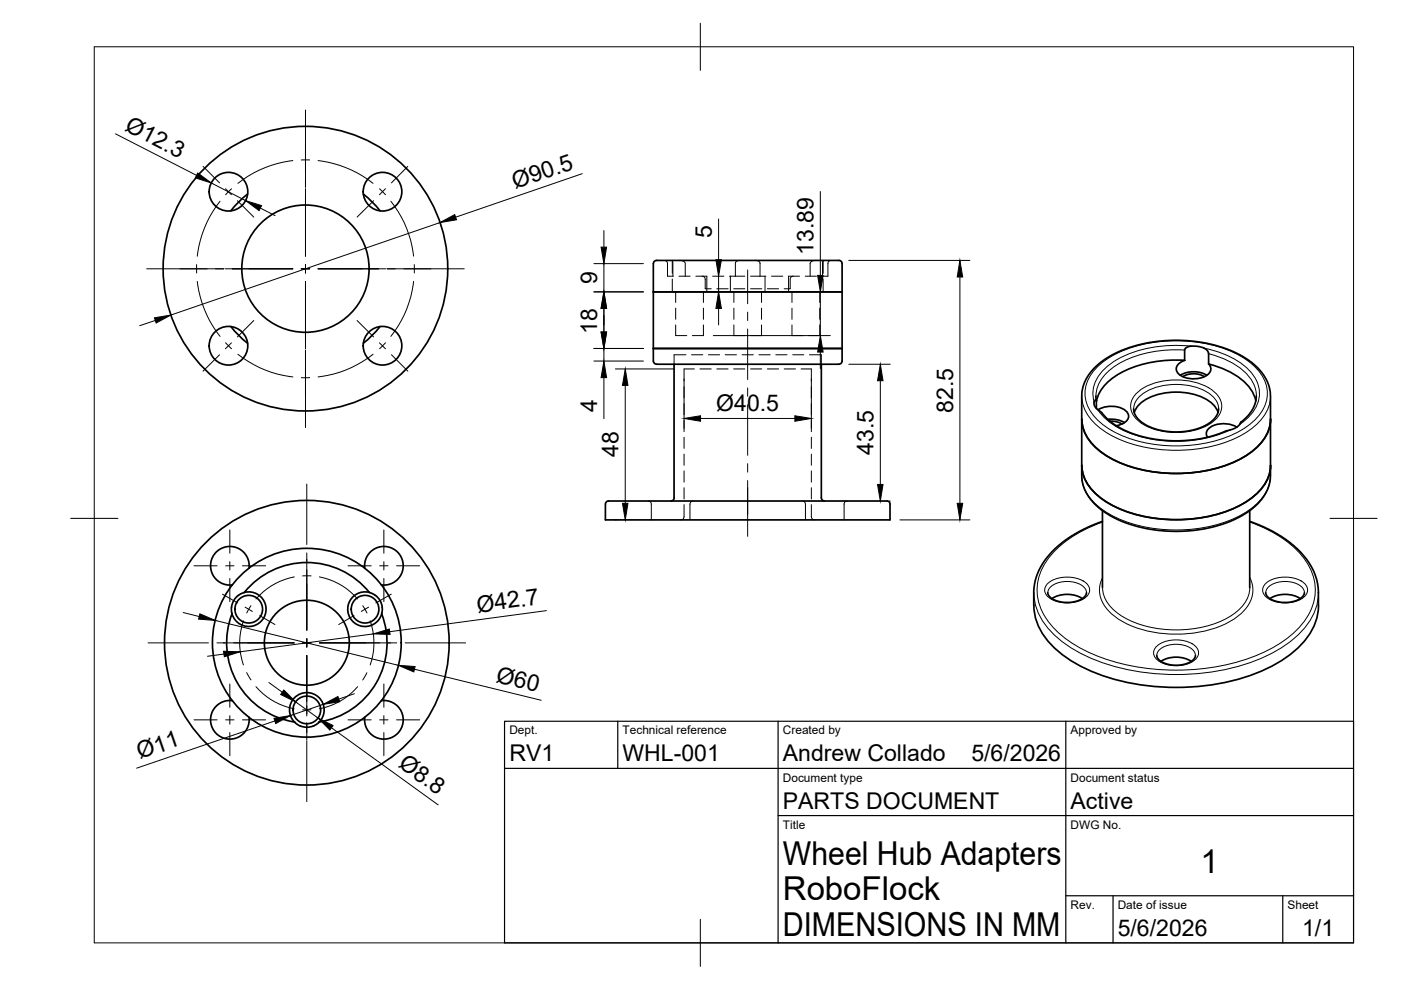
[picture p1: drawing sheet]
<svg xmlns="http://www.w3.org/2000/svg" width="297mm" height="210mm" viewBox="0 0 297 210" stroke-linecap="round" stroke-linejoin="round" font-family="sans-serif">
<!-- layer: Visible -->
<g fill="none" stroke="#000" stroke-width=".36">
<path d="M52.5 41.2l-1.6 1.4-1.9 2.1M77 41.2l2.2 1.9 1.4 1.6M138.5 55.9v20.7M138.5 55.9a1.26 1.26 0 0 1 1.7-.7h36.6a1.62 1.62 0 0 1 1.7 .4v.3M178.5 55.9v20.6a1.28 1.28 0 0 1-1.7 .7h-36.1a2.2 2.2 0 0 1-2.1-.4l-.1-.3M49 69.2l1.4 1.7 2.1 1.9M80.6 69.2l-1.9 2.2-1.7 1.4M138.5 61.9h40M138.5 73.9h40M142.9 77.2v28.4M174.1 77.2v28.3a.67 .67 0 0 0 .7 .7M232.1 78l1.3-1.2 2-1.3 1.6-.9 2.4-.9 4.5-1.1 4.7-.4 4.6 .2 4.4 .8 4.1 1.4 1.7 .9 1.9 1.3 1.5 1.3 1.1 1.3 .8 1.6 .6 2.2v18.4l-.6 2.2-1.1 2-1.1 1.1-1.8 1.6-1.7 1-2.1 1-4.4 1.4-5 .7-5.3-.1-4.8-.8-2-.6-2.4-.9-1.6-.9-2-1.3-1.7-1.6-1.4-2-.7-1.7-.3-1.8 .1-17.7 .3-1.5 .6-1.3 .8-1.4z"/>
<path d="M250.3 79.6a5.6 5.6 0 0 1 5.6 0M250.8 79.9a4.5 4.5 0 0 1 4.5 0M251.2 76.4a2.21 2.21 0 0 0-1.8 2 3.2 3.2 0 0 0 3.4 1.9 4.5 4.5 0 0 0 3.7-1.3 1.34 1.34 0 0 0-.2-1.8 14.3 14.3 0 0 1 9.4 6.1l.6 1.7M251.2 76.4a23.7 23.7 0 0 0-15.5 3.9 8.3 8.3 0 0 0-3.2 4.8M252.5 73.4l-.9 .3-.4 .3v2.4M252.5 73.4h1.5l1.3 .4M255.3 73.8l.6 .5 .3 .5v2.4M229.4 88.9a9 9 0 0 0 4.5 7.3 29.1 29.1 0 0 0 19.5 4 22.9 22.9 0 0 0 13.6-5.8 8.2 8.2 0 0 0 2.4-5.5M229.4 98.7a9 9 0 0 0 4.5 7.3 29.1 29.1 0 0 0 19.5 4 22.9 22.9 0 0 0 13.6-5.8 8.2 8.2 0 0 0 2.4-5.5M232 85.2l.2-.4h.2l.1 1.8M232 85.2a1.49 1.49 0 0 0 .7 1.6M232.3 84l.2 .9"/>
<path d="M232.8 86.9a5.3 5.3 0 0 1 6.2 .6 1.59 1.59 0 0 1-1 2.3l-1.3 .5M234.9 88.9l1.9 .1 1.6 .6M235.3 89.3l1.7 .2 .9 .4M240.3 86.7l.2 .9 .5 .8 .6 .7 1 .8 2.7 1.2 1.8 .3 1.7 .2 2.5-.1 1.7-.3 2.5-1 1.1-.7 .9-.8 .6-.9 .3-1.1M240.5 87.5a7 7 0 0 1 5.5-4 13.2 13.2 0 0 1 11 2.1l1 1.2 .3 .7M262.2 90.6a5.3 5.3 0 0 0-6.1 .5 1.31 1.31 0 0 0-.1 1.6M266.4 84l-.3 1.6-.5 1.2-.9 1.3-1.8 1.7a3.2 3.2 0 0 1-2.3 1.4l-4.1 1.4-3.5 .7-4.4 .2-3.6-.4-3.6-.8-3.3-1.2-2.4-1.5-2.2-2.2-.8-.6M128.4 106.9v3.3h60.3v-3.3M129 106.2h58a1.62 1.62 0 0 1 1.6 .4l.1 .3M129 106.2a.67 .67 0 0 0-.6 .7M142.9 105.5a.67 .67 0 0 1-.6 .7M233.7 110.5l-4 1.7-2.6 1.5-2.8 2.1-2.6 2.7-1.4 2.3-.8 2.3-.3 2.1v3.2"/>
<path d="M233.7 108.3v16.3M265 110.5l3.1 1.3 2.7 1.4 2.7 1.8 2.1 1.9 1.4 1.6 1.4 2.3 .8 2.3 .3 2.3a13.4 13.4 0 0 1-3.3 11 31.3 31.3 0 0 1-17.3 8.5 48.5 48.5 0 0 1-29.2-3.3 19.4 19.4 0 0 1-9.6-9l-.8-2.8-.1-1.4M265 108.3v16.3M49.1 128.7l.1 1.5M50.5 126.2l-.9 1.1-.5 1.4M51.8 125.6l-1.3 .7M51.8 125.6a3.7 3.7 0 0 1 4.5 2.6 3.7 3.7 0 0 1-2.6 4.5 3.7 3.7 0 0 1-4.5-2.5 17 17 0 0 0 13.2 22.9M52.8 120.5a4.1 4.1 0 0 0-3.9-4.6 4.1 4.1 0 0 0-4.3 4.2 4.1 4.1 0 0 0 4.7 3.9M77.3 120.5a4.1 4.1 0 0 1 3.9-4.6 4.1 4.1 0 0 1 4.3 4.2 4.1 4.1 0 0 1-4.6 3.9M78.3 125.6l1.3 .7M78.3 125.6a17 17 0 0 0-26.5 0M78.3 125.6a3.7 3.7 0 0 0-4.5 2.6 3.7 3.7 0 0 0 2.6 4.5 3.7 3.7 0 0 0 4.5-2.5 17 17 0 0 1-13.2 22.9"/>
<path d="M79.6 126.2l1 1.1 .4 1.4M81 128.7l-.1 1.5M222.1 125.7l.3 .7 .8 .6 1.1 .5 1.5 .2h1.5l1.6-.5 1.1-.7 .4-.8M223.1 126.9a6.2 6.2 0 0 1 6.4 0M245.3 139l.3 .7 .9 .8 1 .3 1.5 .2h1.5l1.6-.5 1-.7 .3-.8M268.4 125.7l.3 .8 .7 .5 1.1 .5 1.5 .2h1.5l1.6-.5 1.2-.8 .3-.7M269.3 126.9a6.2 6.2 0 0 1 6.4 0M49.3 148.6a4.1 4.1 0 0 0-4.7 3.8 4.1 4.1 0 0 0 4.3 4.3 4.1 4.1 0 0 0 3.9-4.6M62.4 153.1a3.7 3.7 0 0 1 .1-5.2 3.7 3.7 0 0 1 5.1 0 3.7 3.7 0 0 1 .1 5.2M62.4 153.1l.5 .4a3.6 3.6 0 0 0 3.7 .4l1.1-.8M80.9 148.6a4.1 4.1 0 0 1 4.6 3.8 4.1 4.1 0 0 1-4.3 4.3 4.1 4.1 0 0 1-3.9-4.6M246.1 140.2a6.2 6.2 0 0 1 6.5 0"/>
<circle cx="48.4" cy="40.6" r="4.1"/>
<circle cx="64.8" cy="57" r="30.2"/>
<circle cx="64.8" cy="57" r="13.5"/>
<circle cx="81.1" cy="40.6" r="4.1"/>
<circle cx="48.4" cy="73.3" r="4.1"/>
<circle cx="81.1" cy="73.3" r="4.1"/>
<circle cx="52.7" cy="129.2" r="2.93"/>
<circle cx="65.1" cy="136.3" r="30.2"/>
<circle cx="65.1" cy="136.3" r="20"/>
<circle cx="65.1" cy="136.3" r="9"/>
<circle cx="77.4" cy="129.2" r="2.93"/>
<circle cx="65.1" cy="150.5" r="2.93"/>
</g>
<!-- layer: Hidden -->
<g fill="none" stroke="#000" stroke-width=".21">
<path d="M140.9 55.2h.1a.62 .62 0 0 1 .5 .7v2.7h1.3M142.5 55.2v2.8M142.5 59.2v2.7M142.6 55.2l.1 3.4M144 58.6h2.3M144 55.2l.7 .1 .6 .4v2.9M147.5 58.6h2.4M148.9 58.6l.4 .1 .2 .4v2.1h1.3M149.9 58.6v3.3M151.1 58.6h2.4M154.7 58.6h1.2M154.9 58.6v3.3"/>
<path d="M155.9 58.6h2M157.1 55.2l-.7 .1-.4 .3-.1 3M159.1 58.6h2M160 55.2l.8 .1 .3 .4v2.9M161.1 58.6h1.3M162.2 58.6v3.3M163.6 58.6h2.4M168.2 58.6l-.4 .1-.3 .4v2.1h-1.2M169.5 58.6h-2.3v3.3M170.7 58.6h2.4M173.1 55.2l-.9 .1-.4 .4v2.9M174.5 55.2l-.1 3.4"/>
<path d="M174.5 55.2v2.8M174.5 59.2v2.7M176.2 55.2h-.1a.62 .62 0 0 0-.6 .7v2.7h-1.2M143.3 68.9v2.3h2.3M143.3 61.9v2.2M143.3 65.3v2.4M145.4 75.2h-2.5v2M146.6 75.2h2.4M147.2 78.2h-2.2v2.6M148.4 78.2h2.4M149.1 68.9v2.3h-2.3M149.1 61.9v2.2"/>
<path d="M149.1 65.3v2.4M150.2 75.2h2.4M152 78.2h2.4M152 61.2h2.4M153.8 75.2h2.3M155.6 78.2h2.3M155.6 61.2h2.3M155.6 68.9v2.3h2.3M155.6 61.9v2.2M155.6 65.3v2.4M157.3 75.2h2.4M159.1 78.2h2.4"/>
<path d="M159.1 61.2h2.4M160.9 75.2h2.4M161.5 68.9v2.3h-2.4M161.5 61.9v2.2M161.5 65.3v2.4M162.7 78.2h2.4M162.7 61.2h2.4M164.5 75.2h2.4M166.3 78.2h2.4M167.9 68.9v2.3h2.4M167.9 61.9v2.2M167.9 65.3v2.4"/>
<path d="M168.1 75.2h2.3M169.8 78.2h2.2v2.6M171.6 75.2h2.5v2M173.8 68.9v2.3h-2.4M173.8 61.9v2.2M173.8 65.3v2.4M145 82v2.4M145 85.5v2.4M145 89.1v2.4M145 92.7v2.4M145 96.3v2.4M145 99.8v2.4"/>
<path d="M172 82v2.4M172 85.5v2.4M172 89.1v2.4M172 92.7v2.4M172 96.3v2.4M172 99.8v2.4M137.4 106.2a.65 .65 0 0 1 .7 .7v3.3M145 107v2.8l-.3 .3-.3 .1M145 103.4v2.4M147 106.2l-.5 .2-.2 .5v3.3M170.1 106.2l.4 .2 .3 .5v3.3M172 107l.1 2.8 .3 .3 .3 .1"/>
<path d="M172 103.4v2.4M179.6 106.2a.65 .65 0 0 0-.6 .7v3.3"/>
</g>
<!-- layer: Visible Narrow -->
<g fill="none" stroke="#000" stroke-width=".21">
<path d="M233.1 77.4a25.3 25.3 0 0 1 17.1-5.1 24.8 24.8 0 0 1 15.5 5.1 7.4 7.4 0 0 1 1.8 9.9 17.5 17.5 0 0 1-10.4 6.3 30.7 30.7 0 0 1-21.4-2.3 10.2 10.2 0 0 1-5.6-7.3 7.9 7.9 0 0 1 3-6.6zM251.2 74.2a24.3 24.3 0 0 0-15.2 3.7 7.7 7.7 0 0 0-3.6 6.1M252.5 73.4a26 26 0 0 0-16.7 3.5 7.9 7.9 0 0 0-4 7.4l.2 .9M255.3 73.8a17.3 17.3 0 0 1 10.2 5.4 6.5 6.5 0 0 1-.9 9.3l-1.8 1.5M256.3 75a15.4 15.4 0 0 1 8.8 5.3 6.4 6.4 0 0 1 1.3 3.7M229.4 84a9 9 0 0 0 4.5 7.3 29.1 29.1 0 0 0 19.5 3.9 22.9 22.9 0 0 0 13.6-5.8 8.2 8.2 0 0 0 2.4-5.4M232.7 86.8a15.4 15.4 0 0 0 9.4 5.9 28.6 28.6 0 0 0 18.7-1.5M240.4 86.7a4.7 4.7 0 0 1 3.1-3.9 14.1 14.1 0 0 1 12.7 .5 4.4 4.4 0 0 1 2.2 3.4M240.9 83.5a12.4 12.4 0 0 1 9.7-2.9 10.3 10.3 0 0 1 7.9 3.6 3.7 3.7 0 0 1-1.4 5.2 14.5 14.5 0 0 1-15.5 0 3.8 3.8 0 0 1-.7-5.9zM229.3 100.8a9 9 0 0 0 4.6 7.4 29.1 29.1 0 0 0 19.5 3.9 22.9 22.9 0 0 0 13.6-5.8 8.2 8.2 0 0 0 2.4-5.5M233.8 110.7a23.4 23.4 0 0 0-12.3 8.9 10.5 10.5 0 0 0 1 12.5 27.3 27.3 0 0 0 14.5 8.4 47.5 47.5 0 0 0 31.8-2.6 18.6 18.6 0 0 0 9.5-9.4 10.8 10.8 0 0 0-2.8-11.2 25.4 25.4 0 0 0-10.5-6.6M219.2 125.6a13.3 13.3 0 0 0 5.8 10.3 38.6 38.6 0 0 0 21.9 7.1 43.2 43.2 0 0 0 25.4-6 15 15 0 0 0 7.1-9.9l.1-1.5"/>
<path d="M222.2 125.6a2.77 2.77 0 0 1 2.5-2.1 5.5 5.5 0 0 1 5.3 1.2l.4 .9M222.3 123.6a7.1 7.1 0 0 1 7.9 0 1.96 1.96 0 0 1 .8 1.9 1.96 1.96 0 0 1-1.4 1.5 7.2 7.2 0 0 1-7.3-.4 1.84 1.84 0 0 1 0-3zM233.8 124.6a7.1 7.1 0 0 0 3.4 5.6 23.3 23.3 0 0 0 17.4 2.8 14.4 14.4 0 0 0 9.5-5.4l.8-2 .1-1M233.8 122.4a6.1 6.1 0 0 0 1.6 7.5 20.6 20.6 0 0 0 14 4.6 22.1 22.1 0 0 0 13-3.8 6.5 6.5 0 0 0 2.6-8.3M245.3 139a2.77 2.77 0 0 1 2.5-2.2 5.5 5.5 0 0 1 5.3 1.2l.3 1M245.4 136.9a7.1 7.1 0 0 1 7.9 0 1.96 1.96 0 0 1 .8 1.9 1.96 1.96 0 0 1-1.4 1.6 7.2 7.2 0 0 1-7.3-.5 1.84 1.84 0 0 1 0-3zM268.4 125.6a2.77 2.77 0 0 1 2.5-2.1 5.5 5.5 0 0 1 5.3 1.2l.4 .9M268.5 123.6a7.1 7.1 0 0 1 8 0 1.96 1.96 0 0 1 .7 1.9 1.96 1.96 0 0 1-1.4 1.5 7.2 7.2 0 0 1-7.3-.4 1.84 1.84 0 0 1 0-3z"/>
</g>
<!-- layer: BORDER -->
<path d="M20 9.9h267v190h-267zM148.5 4.9v10M15 109.9h10M282 109.9h10M148.5 194.9v10" fill="none" stroke="#000" stroke-width=".21"/>
<!-- layer: TITLEBLOCK -->
<path d="M107 152.9h180v47h-180zM131 152.9v10M165 152.9v47M226 152.9v47M107 162.9h180M165 172.9h122M226 189.9h61M236 189.9v10M272 189.9v10" fill="none" stroke="#000" stroke-width=".25"/>
<!-- layer: Smart Centers -->
<g fill="none" stroke="#000" stroke-width=".21">
<path d="M43.1 35.3l3.4 3.5M62.1 34.1a23.2 23.2 0 0 0-11.7 4.8M63.9 33.9h1.8M64.8 23.3v16.4M64.8 40v14.3M67.4 34.1a23.2 23.2 0 0 1 11.7 4.8M86.5 35.3l-3.5 3.5M31.1 57h16.4M41.7 56.1v1.8M41.8 59.7a23.2 23.2 0 0 0 4.9 11.6M46.7 42.7a23.2 23.2 0 0 0-4.9 11.6M47.8 57h14.3"/>
<path d="M47.8 40l1.3 1.3M49.1 40l-1.3 1.3M50.3 42.6l3.5 3.4M63.9 57h1.8M64.8 56.1v1.8M64.8 59.7v14.3M67.4 57h14.4M79.2 42.6l-3.5 3.4M80.5 40l1.2 1.3M81.7 40l-1.2 1.3M82 57h16.4M82.9 42.7a22.7 22.7 0 0 1 4.8 11.6"/>
<path d="M87.7 59.7a22.7 22.7 0 0 1-4.8 11.6M87.8 56.1v1.8M158.5 57.2v7.2M46.5 75.2l-3.4 3.5M47.8 72.7l1.3 1.2M49.1 72.7l-1.3 1.2M50.4 75.1a22.9 22.9 0 0 0 11.7 4.8M53.8 68l-3.5 3.4M64.8 74.3v16.3M75.7 68l3.5 3.4M79.1 75.1a22.9 22.9 0 0 1-11.7 4.8M80.5 72.7l1.2 1.2"/>
<path d="M81.7 72.7l-1.2 1.2M83 75.2l3.5 3.5M158.5 66.2v1.8M158.5 69.8v10.7M63.9 80.1h1.8M158.5 82.2v1.8M158.5 85.8v10.7M158.5 98.3v1.8M41.1 120h4.9M47.8 120h1.8M48.7 112.4v4.9M48.7 119.1v1.8"/>
<path d="M51.4 120h4.9M65 102.6v12.9M65 117.2v16.4M73.8 120h4.9M80.5 120h1.8M81.4 112.4v4.9M81.4 119.1v1.8M84.1 120h4.9M158.5 101.9v11.8M31.4 136.3h12.8M46 136.3h16.4M47.2 126l3.2 1.8"/>
<path d="M48.7 122.7v4.9M51.6 131.6a14.2 14.2 0 0 0 0 9.4M52 128.7l1.5 .9M53.2 128.4l-.9 1.6M55.1 130.5l3.2 1.9M62.4 122.3a14.4 14.4 0 0 0-8.1 4.7M64.2 122.1h1.8M64.2 136.3h1.8M65 135.4v1.8M65 139v12.8M67.7 122.3a14.3 14.3 0 0 1 8.1 4.7M67.7 136.3h16.4"/>
<path d="M75.1 130.5l-3.3 1.9M76.9 128.4l.9 1.6M78.1 128.7l-1.5 .9M78.5 131.6a14.2 14.2 0 0 1 0 9.4M81.4 122.7v4.9M83 126l-3.3 1.8M85.9 136.3h12.8M41.1 152.6h4.9M47.8 152.6h1.8M48.7 145v5M48.7 151.7v1.8M48.7 155.3v4.9"/>
<path d="M51.4 152.6h4.9M52.3 142.6l.9 1.6M54.3 145.6a14.2 14.2 0 0 0 8.1 4.7M64.2 150.5h1.7M65 153.2v3.8M65 157.2v12.8M73.8 152.6h4.9M75.8 145.6a14 14 0 0 1-8.1 4.7M77.8 142.6l-.9 1.6M80.5 152.6h1.8M81.4 145v5M81.4 151.7v1.8"/>
<path d="M81.4 155.3v4.9M84.1 152.6h4.9"/>
</g>
<!-- layer: FD_Dimensions -->
<g fill="none" stroke="#000" stroke-width=".21">
<path d="M24.5 28.4l17.2 8.8M44.8 38.8l7.3 3.7M123.4 36.8l-26.8 9.3M55.2 44.1l3.1 1.6M93.3 47.2l-57.1 19.6M125.9 55.9h10.5M128 48.9v3.5M128 55.9v6M152.4 46.4v8.7M152.4 58.6v3.3M173.9 40.6v17.8M180 55.2h25.6"/>
<path d="M203.5 58.7v48M32.9 67.9l-3.3 1.2M125.9 61.9h10.5M125.9 73.9h10.5M125.9 76.6h10.5M128 65.4v5M128 73.9v2.7M130.5 78.2h12.4M151.2 71.2h24.8M152.4 65.4v3.5M173.9 61.9v9.3M173.9 74.6v3.6"/>
<path d="M180 77.2h8.7M128 80.1v8.7M132.6 81.7v25M145 80.3v10.5M148.5 88.7h20M172 80.3v10.5M186.6 80.7v22M130.5 110.2h.2M188.6 106.2h.1M190.8 110.2h14.8M38.8 129.9l3.4 .8M45.6 131.5l38.9 9.6"/>
<path d="M47.5 138.7l-3.5 .4M79.2 134.4l-28.3 3.8M115.8 129.5l-33.2 4.4M57 144.7l2.8 2.1M58.3 152.9l-29.3 10M62.7 148.8l4.7 3.4M68.5 149.3l-6.9 2.4M70.3 154.3l22.6 16.4M75.1 147.1l-3.3 1.1M87.9 141.9l26.8 6.6"/>
</g>
<g fill="#000" stroke="#000" stroke-width=".21">
<path d="M41.9 36.7l2.9 2.1-3.4-1.1zM52.1 42.5l3.4 1.1-.6 1.1zM93.3 47.2l3.1-1.7 .4 1.1zM127.4 52.4h1.2l-.6 3.5zM151.8 55.1h1.2l-.6 3.5zM173.4 58.4h1.1l-.6 3.5zM203.5 55.2l.6 3.5h-1.2zM32.7 67.4l3.5-.6-3.1 1.7zM128 61.9l.6 3.5h-1.2zM127.4 70.4h1.2l-.6 3.5zM152.4 61.9l.6 3.5h-1.2zM173.9 71.2l.6 3.4h-1.1z"/>
<path d="M128 76.6l.6 3.5h-1.2zM132.6 78.2l.5 3.5h-1.1zM145 88.7l3.5-.5v1.1zM168.5 88.2l3.5 .5-3.5 .6zM186.6 77.2l.6 3.5h-1.1zM132 106.7h1.1l-.5 3.5zM186.1 102.7h1.1l-.6 3.5zM202.9 106.7h1.2l-.6 3.5zM42.4 130.1l3.2 1.4-3.5-.2zM47.4 138.1l3.5 .1-3.3 1zM79.2 134.4l3.3-1 .2 1.1zM58.1 152.3l3.5-.6-3.1 1.7z"/>
<path d="M60.2 146.3l2.5 2.5-3.2-1.6zM67.4 152.2l3.2 1.6-.7 1zM68.5 149.3l3.1-1.6 .4 1.1zM84.5 141.1l3.5 .2-.3 1.2z"/>
</g>
<g font-size="7">
<text x="166" y="183.4">Wheel Hub Adapters</text>
<text x="254.5" y="185.2">1</text>
<text x="166" y="190.9">RoboFlock</text>
<text x="166" y="198.4">DIMENSIONS IN MM</text>
</g>
<g font-size="4.9">
<text x="26.3" y="27.6" transform="rotate(27 26.3 27.6)">Ø12.3</text>
<text x="109.2" y="40.1" transform="rotate(-19 109.2 40.1)">Ø90.5</text>
<text x="150.9" y="50.4" transform="rotate(-90 150.9 50.4)">5</text>
<text x="172.5" y="54" transform="rotate(-90 172.5 54)">13.89</text>
<text x="126.6" y="60.3" transform="rotate(-90 126.6 60.3)">9</text>
<text x="126.6" y="70.8" transform="rotate(-90 126.6 70.8)">18</text>
<text x="126.6" y="87.4" transform="rotate(-90 126.6 87.4)">4</text>
<text x="151.9" y="87.2">Ø40.5</text>
<text x="202.1" y="87.5" transform="rotate(-90 202.1 87.5)">82.5</text>
<text x="131.1" y="96.9" transform="rotate(-90 131.1 96.9)">48</text>
<text x="185.2" y="96.4" transform="rotate(-90 185.2 96.4)">43.5</text>
<text x="101.3" y="129.9" transform="rotate(-8 101.3 129.9)">Ø42.7</text>
<text x="105" y="144.5" transform="rotate(14 105 144.5)">Ø60</text>
<text x="29.6" y="161" transform="rotate(-19 29.6 161)">Ø11</text>
<text x="108" y="161.4">RV1</text>
<text x="132" y="161.4">WHL-001</text>
<text x="166" y="161.4">Andrew Collado</text>
<text x="206" y="161.4">5/6/2026</text>
<text x="84.3" y="162.5" transform="rotate(36 84.3 162.5)">Ø8.8</text>
<text x="166" y="171.4">PARTS DOCUMENT</text>
<text x="227" y="171.4">Active</text>
<text x="237" y="198.4">5/6/2026</text>
<text x="276.1" y="198.6">1/1</text>
</g>
<g font-size="2.5">
<text x="108" y="155.7">Dept.</text>
<text x="132" y="155.7">Technical reference</text>
<text x="166" y="155.7">Created by</text>
<text x="227" y="155.7">Approved by</text>
<text x="166" y="165.7">Document type</text>
<text x="227" y="165.7">Document status</text>
<text x="166" y="175.7">Title</text>
<text x="227" y="175.7">DWG No.</text>
<text x="227" y="192.7">Rev.</text>
<text x="237" y="192.7">Date of issue</text>
<text x="273" y="192.7">Sheet</text>
</g>
</svg>
